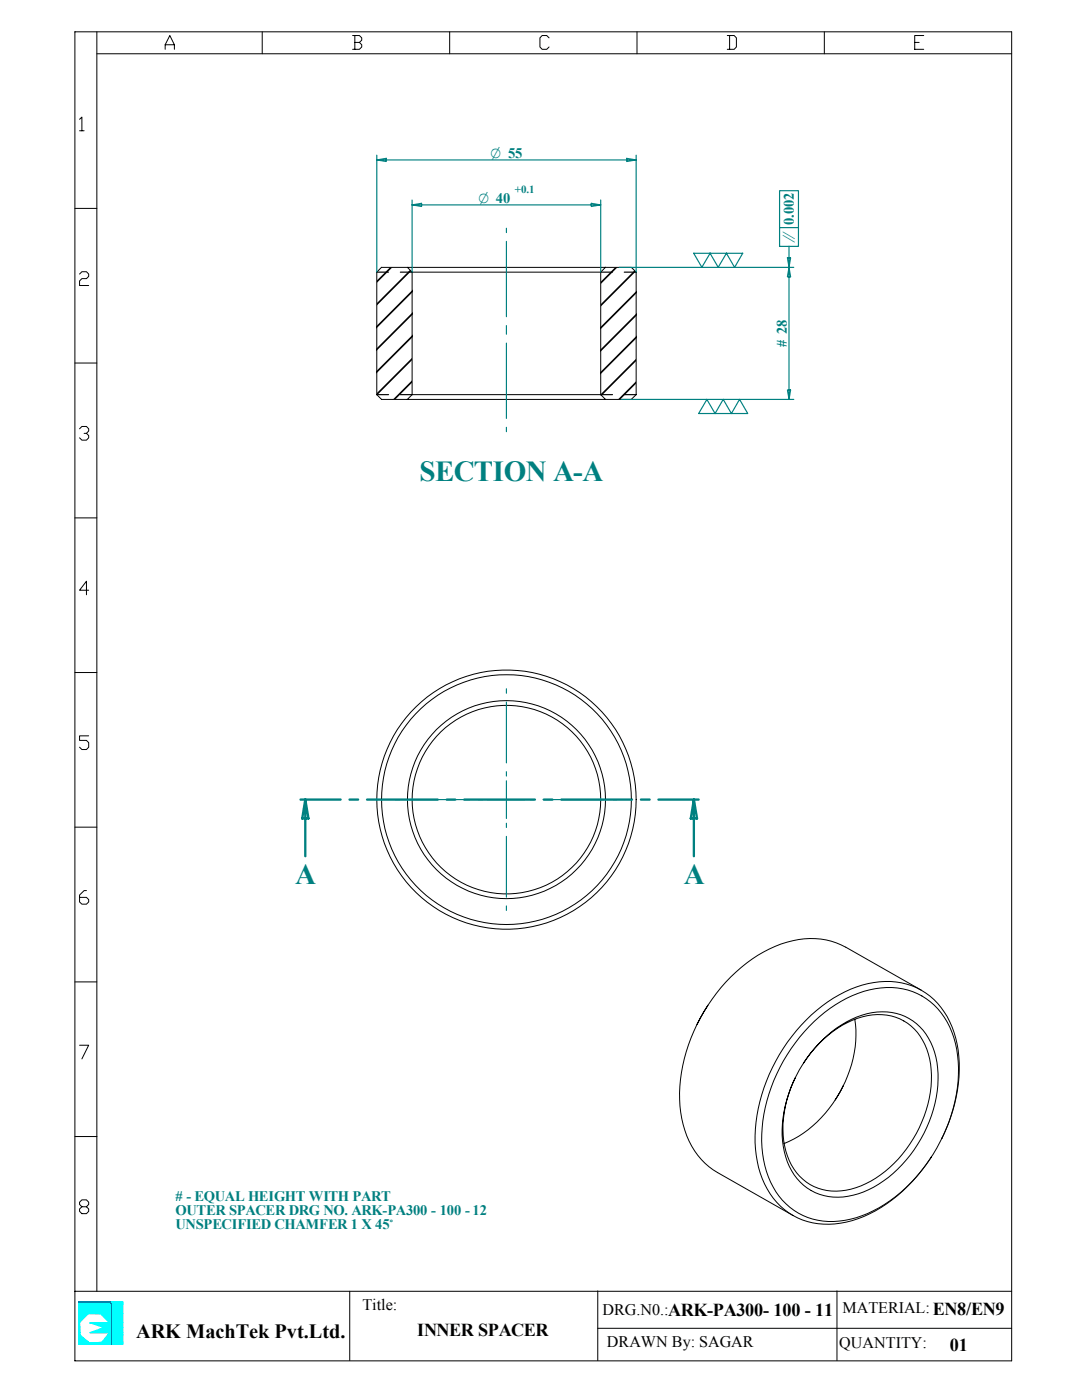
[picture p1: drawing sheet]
<svg xmlns="http://www.w3.org/2000/svg" width="216mm" height="279mm" viewBox="0 0 216 279" stroke-linecap="round" stroke-linejoin="round" font-family="sans-serif">
<g fill="none" stroke="#000" stroke-width=".2">
<path d="M14.9 6.4h187v265.2h-187zM19.3 10.7h182.6M19.3 6.4v251.3M33 9.8v-.9l.9-1.8 .9 1.8v.9M33 8.9h1.8M52.3 6.4v4.3M70.4 7.1h1.3l.5 .5v.4l-.5 .5M70.8 8.5h.9l.5 .4v.5l-.5 .4h-1.3M70.8 7.1v2.7M89.7 6.4v4.3M109.6 7.6l-.5-.5h-.9l-.5 .5v1.8l.5 .4h.9l.5-.4M127.1 6.4v4.3"/>
<path d="M145.1 7.1h1.4l.4 .5v1.8l-.4 .4h-1.4M145.6 7.1v2.7M164.5 6.4v4.3M182.5 8.5h.9M184.3 7.1h-1.8v2.7h1.8M15.9 23.8l.4-.4v2.7M15.9 26.1h.9M14.9 41.6h4.4M15.9 54.7l.4-.5h1l.4 .5v.5l-.4 .4h-1l-.4 .5v.9h1.8M14.9 72.5h4.4M15.9 85.6l.4-.5h1l.4 .5v.4l-.4 .5h-.5M17.3 86.5l.4 .4v.5l-.4 .4h-1l-.4-.4"/>
<path d="M14.9 103.4h4.4M17.7 117.8h-1.8l1.4-1.8v2.7M14.9 134.2h4.4M17.7 146.9h-1.8v.9h1.4l.4 .4v.9l-.4 .5h-1l-.4-.5M14.9 165.1h4.4M17.3 177.7h-.5l-.9 .9v1.4l.4 .4h1l.4-.4v-.5l-.4-.4h-1.4M14.9 196h4.4M15.9 208.6h1.8l-1.4 2.7M14.9 226.8h4.4M14.9 257.7h187M16.3 240.8l-.4-.4v-.5l.4-.4h1l.4 .4v.5l-.4 .4h-1l-.4 .5v.4l.4 .5h1l.4-.5v-.4l-.4-.5M69.8 257.7v13.8"/>
<path d="M119.3 257.6v13.9M167 257.6v13.9M119.3 265.1h82.6"/>
</g>
<path d="M15.7 259.8h6.5zM15.7 259.8l6.7 .1h-6.7zM15.7 259.8h6.5l.2 .1zM15.7 259.9l6.8 .2h-6.8zM15.7 259.9h6.7l.1 .2zM15.7 259.8h6.5M15.7 259.9h6.7M15.7 260h6.8M15.7 260.1h6.8zM15.7 260.1h6.1zM22.5 260.1h-6.8" fill="none" stroke="#00f" stroke-width=".2"/>
<path d="M21.8 260.1l.7 .1z" fill="#00f"/>
<path d="M21.8 260.1l.7 .1z" fill="none" stroke="#00f" stroke-width=".2"/>
<path d="M21.8 260.1h.7v.1z" fill="#00f"/>
<path d="M21.8 260.1h.7v.1z" fill="none" stroke="#00f" stroke-width=".2"/>
<path d="M21.9 260.2l.6 .2h-.4z" fill="#00f"/>
<path d="M21.9 260.2l.6 .2h-.4z" fill="none" stroke="#00f" stroke-width=".2"/>
<path d="M21.9 260.2h.6v.2z" fill="#00f"/>
<path d="M21.9 260.2h.6v.2zM22.1 260.4l.4 7.8h-.4zM22.1 260.4h.4v7.8z" fill="none" stroke="#00f" stroke-width=".2"/>
<path d="M22.3 260.4v7.8" fill="none" stroke="#00f" stroke-width=".44"/>
<path d="M22.1 268.2h.4z" fill="#00f"/>
<path d="M22.1 268.2h.4z" fill="none" stroke="#00f" stroke-width=".2"/>
<g fill="none" stroke="#0ff" stroke-width=".2">
<path d="M22.2 259.8h2.3zM22.2 259.8l2.3 .1zM22.2 259.8h2.3v.1zM22.2 259.8h2.3M22.2 259.9h2.3M22.4 259.9l2.1 .2h-2zM22.4 259.9h2.1v.2zM22.4 260h2.1M15.7 260.1h6.1zM15.7 260.1l6.2 .1h-6.2zM15.7 260.1h6.1l.1 .1zM15.7 260.2l6.4 .2h-6.4z"/>
<path d="M15.7 260.2h6.2l.2 .2zM15.7 260.1h6.1M15.7 260.2h6.2M15.7 260.3h6.4M22.5 260.1h2zM22.5 260.1l2 .1h-2zM22.5 260.1h2v.1zM22.5 260.2l2 .2h-2zM22.5 260.2h2v.2zM22.5 260.1h2M22.5 260.2h2M22.5 260.3h2"/>
</g>
<path d="M15.7 260.4l6.4 1.7h-6.4z" fill="#0ff"/>
<path d="M15.7 260.4l6.4 1.7h-6.4z" fill="none" stroke="#0ff" stroke-width=".2"/>
<path d="M15.7 260.4h6.4v1.7z" fill="#0ff"/>
<path d="M15.7 260.4h6.4v1.7z" fill="none" stroke="#0ff" stroke-width=".2"/>
<path d="M22.5 260.4l2 1.7h-2z" fill="#0ff"/>
<path d="M22.5 260.4l2 1.7h-2z" fill="none" stroke="#0ff" stroke-width=".2"/>
<path d="M22.5 260.4h2v1.7z" fill="#0ff"/>
<path d="M22.5 260.4h2v1.7z" fill="none" stroke="#0ff" stroke-width=".2"/>
<path d="M15.7 262.1l1.9 .1z" fill="#0ff"/>
<path d="M15.7 262.1l1.9 .1z" fill="none" stroke="#0ff" stroke-width=".2"/>
<path d="M15.7 262.1h1.9z" fill="#0ff"/>
<path d="M15.7 262.1h1.9zM17.6 262.1l4.5 .1zM17.6 262.2h4.5M22.5 262.1l2 .1zM22.5 262.2h2" fill="none" stroke="#0ff" stroke-width=".2"/>
<path d="M15.7 262.2l.2 1.7h-.2z" fill="#0ff"/>
<path d="M15.7 262.2l.2 1.7h-.2z" fill="none" stroke="#0ff" stroke-width=".2"/>
<path d="M15.7 262.2h1.9l-1.7 1.7z" fill="#0ff"/>
<path d="M15.7 262.2h1.9l-1.7 1.7z" fill="none" stroke="#0ff" stroke-width=".2"/>
<path d="M20.1 262.2l2 1.7h-.4z" fill="#0ff"/>
<path d="M20.1 262.2l2 1.7h-.4z" fill="none" stroke="#0ff" stroke-width=".2"/>
<path d="M20.1 262.2h2v1.7z" fill="#0ff"/>
<path d="M20.1 262.2h2v1.7z" fill="none" stroke="#0ff" stroke-width=".2"/>
<path d="M22.5 262.2l2 1.7h-2z" fill="#0ff"/>
<path d="M22.5 262.2l2 1.7h-2z" fill="none" stroke="#0ff" stroke-width=".2"/>
<path d="M22.5 262.2h2v1.7z" fill="#0ff"/>
<path d="M22.5 262.2h2v1.7z" fill="none" stroke="#0ff" stroke-width=".2"/>
<path d="M15.7 263.9l.2 .1z" fill="#0ff"/>
<path d="M15.7 263.9l.2 .1z" fill="none" stroke="#0ff" stroke-width=".2"/>
<path d="M15.7 263.9l.2 .1z" fill="#0ff"/>
<path d="M15.7 263.9l.2 .1z" fill="none" stroke="#0ff" stroke-width=".2"/>
<path d="M21.7 263.9l.4 .1z" fill="#0ff"/>
<path d="M21.7 263.9l.4 .1z" fill="none" stroke="#0ff" stroke-width=".2"/>
<path d="M21.7 263.9l.4 .1z" fill="#0ff"/>
<path d="M17.9 264h3.9zM17.9 264h3.9M21.7 263.9l.4 .1zM22.5 263.9l2 .1zM22.5 264h2" fill="none" stroke="#0ff" stroke-width=".2"/>
<path d="M15.7 264l.2 .9h-.2z" fill="#0ff"/>
<path d="M15.7 264l.2 .9h-.2z" fill="none" stroke="#0ff" stroke-width=".2"/>
<path d="M15.7 264h.2v.9z" fill="#0ff"/>
<path d="M15.7 264h.2v.9z" fill="none" stroke="#0ff" stroke-width=".2"/>
<path d="M17.9 264l4.2 .9h-1.4z" fill="#0ff"/>
<path d="M17.9 264l4.2 .9h-1.4z" fill="none" stroke="#0ff" stroke-width=".2"/>
<path d="M17.9 264h4.2v.9z" fill="#0ff"/>
<path d="M17.9 264h4.2v.9z" fill="none" stroke="#0ff" stroke-width=".2"/>
<path d="M22.5 264l2 .9h-2z" fill="#0ff"/>
<path d="M22.5 264l2 .9h-2z" fill="none" stroke="#0ff" stroke-width=".2"/>
<path d="M22.5 264h2v.9z" fill="#0ff"/>
<path d="M22.5 264h2v.9z" fill="none" stroke="#0ff" stroke-width=".2"/>
<path d="M15.7 264.9l.3 1.1h-.3z" fill="#0ff"/>
<path d="M15.7 264.9l.3 1.1h-.3z" fill="none" stroke="#0ff" stroke-width=".2"/>
<path d="M15.7 264.9h.2l.1 1.1z" fill="#0ff"/>
<path d="M15.7 264.9h.2l.1 1.1z" fill="none" stroke="#0ff" stroke-width=".2"/>
<path d="M17.9 266l2.8-1.1 1.4 1.1z" fill="#0ff"/>
<path d="M17.9 266l2.8-1.1 1.4 1.1z" fill="none" stroke="#0ff" stroke-width=".2"/>
<path d="M20.7 264.9h1.4v1.1z" fill="#0ff"/>
<path d="M20.7 264.9h1.4v1.1z" fill="none" stroke="#0ff" stroke-width=".2"/>
<path d="M22.5 264.9l2 1.1h-2z" fill="#0ff"/>
<path d="M22.5 264.9l2 1.1h-2z" fill="none" stroke="#0ff" stroke-width=".2"/>
<path d="M22.5 264.9h2v1.1z" fill="#0ff"/>
<path d="M17.9 266h4zM17.9 266h4M22.5 264.9h2v1.1z" fill="none" stroke="#0ff" stroke-width=".2"/>
<path d="M15.7 266l.3 .4h-.3z" fill="#0ff"/>
<path d="M15.7 266l.3 .4h-.3z" fill="none" stroke="#0ff" stroke-width=".2"/>
<path d="M15.7 266h.3v.4z" fill="#0ff"/>
<path d="M15.7 266h.3v.4z" fill="none" stroke="#0ff" stroke-width=".2"/>
<path d="M21.9 266l.2 .4h-.6z" fill="#0ff"/>
<path d="M21.9 266l.2 .4h-.6z" fill="none" stroke="#0ff" stroke-width=".2"/>
<path d="M21.9 266h.2v.4z" fill="#0ff"/>
<path d="M21.9 266h.2v.4zM22.5 266l2 .4h-2zM22.5 266h2v.4z" fill="none" stroke="#0ff" stroke-width=".2"/>
<path d="M22.5 266.2h2" fill="none" stroke="#0ff" stroke-width=".44"/>
<path d="M15.7 266.4l1.9 1.5h-1.9z" fill="#0ff"/>
<path d="M15.7 266.4l1.9 1.5h-1.9z" fill="none" stroke="#0ff" stroke-width=".2"/>
<path d="M15.7 266.4h.3l1.6 1.5z" fill="#0ff"/>
<path d="M15.7 266.4h.3l1.6 1.5z" fill="none" stroke="#0ff" stroke-width=".2"/>
<path d="M21.5 266.4l.6 1.5h-1.8z" fill="#0ff"/>
<path d="M21.5 266.4l.6 1.5h-1.8z" fill="none" stroke="#0ff" stroke-width=".2"/>
<path d="M21.5 266.4h.6v1.5z" fill="#0ff"/>
<path d="M21.5 266.4h.6v1.5z" fill="none" stroke="#0ff" stroke-width=".2"/>
<path d="M22.5 266.4l2 1.5h-2z" fill="#0ff"/>
<path d="M22.5 266.4l2 1.5h-2z" fill="none" stroke="#0ff" stroke-width=".2"/>
<path d="M22.5 266.4h2v1.5z" fill="#0ff"/>
<path d="M15.7 267.9l2.1 .2h-2.1zM15.7 267.9h1.9l.2 .2zM15.7 268h6.4M17.8 268.1l2.5-.2 1.8 .2zM22.5 266.4h2v1.5z" fill="none" stroke="#0ff" stroke-width=".2"/>
<path d="M20.3 267.9h1.8v.2z" fill="#0ff"/>
<g fill="none" stroke="#0ff" stroke-width=".2">
<path d="M15.7 268.1l6.4 .1h-6.4zM15.7 268.1h6.4v.1zM15.7 268.2h6.4zM15.7 268.1h6.4M15.7 268.2h6.4M20.3 267.9h1.8v.2zM22.5 267.9l2 .2h-2zM22.5 267.9h2v.2zM22.5 268.1l2 .1h-2zM22.5 268.1h2v.1zM22.5 268.2h2zM22.5 268h2"/>
<path d="M22.5 268.1h2M22.5 268.2h2"/>
</g>
<g fill="none" stroke="#000" stroke-width=".2">
<path d="M76.1 53.4h49.9l.9 .9M76.1 53.3l-.9 1v24.5M81.3 53.4l.9 .9h37.7M82.2 54.3v24.5M119.9 54.3v24.5h-37.7M120.8 53.3l-.9 1M126.9 54.3v24.5l-.9 .9M75.2 78.7l.9 1h49.9M82.2 78.8l-.9 .9M119.8 78.7l1 1M168.7 189l15.1 8.6M168.8 189a15.7 15.7 0 0 0-14.1-.1 33.1 33.1 0 0 0-17.3 19.6 25.9 25.9 0 0 0 .1 19.2 14.1 14.1 0 0 0 5.7 6.3l15.1 8.6"/>
<path d="M141.3 200.6l-2.3 3.9M160.4 212.1a20.8 20.8 0 0 1 12.7-9.4 10.1 10.1 0 0 1 12.2 7.7 22.4 22.4 0 0 1-3.8 17.9 20.6 20.6 0 0 1-12.7 9.2 10.1 10.1 0 0 1-12-7.8 21.3 21.3 0 0 1 1.9-14.7M161.5 204.9a23.2 23.2 0 0 1 15.4-7.8 13.3 13.3 0 0 1 13.4 10 28.2 28.2 0 0 1-2.7 20.7 30.3 30.3 0 0 1-15.6 14.8 14.3 14.3 0 0 1-14.4-1.7 16.5 16.5 0 0 1-5.6-11.9 32.9 32.9 0 0 1 9.5-24.1zM164.2 207.5a17.5 17.5 0 0 1 12.8-5.5 10.6 10.6 0 0 1 9.5 8 23.2 23.2 0 0 1-3.4 18.4 22.1 22.1 0 0 1-12.9 10.1 10.8 10.8 0 0 1-13.7-8.6 23.8 23.8 0 0 1 3.7-17.5l1.4-2.1zM168.3 216.6l-1.6 2.9M170.6 203.4a24.4 24.4 0 0 1-7.6 20.5l-1.8 1.6-1.8 1.3-2.9 1.4M185.8 230.9a29.6 29.6 0 0 1-15.8 12.7 15.3 15.3 0 0 1-11.7-1M188 227.2a29.8 29.8 0 0 0 2.7-20 14.2 14.2 0 0 0-10.8-11 19.4 19.4 0 0 0-14.8 3.8 34.8 34.8 0 0 0-14.4 28 17.7 17.7 0 0 0 5.8 13.4l1.8 1.2M188 227.1l-.1 .1"/>
<circle cx="101.1" cy="159.6" r="18.8"/>
<circle cx="101.1" cy="159.6" r="24.9"/>
<circle cx="101.1" cy="159.6" r="19.8"/>
<circle cx="101.1" cy="159.6" r="25.9"/>
</g>
<g fill="none" stroke="#008080" stroke-width=".47">
<path d="M60 159.6h8M60.9 159.6v11.3M60.9 159.6l.7 3.7h-1.3M60.9 159.6l-.6 3.7M69.7 159.6h1.8M73.2 159.6h14.2M89.1 159.6h1.7M92.6 159.6h14.1M108.5 159.6h1.7M112 159.6h14.1M127.9 159.6h1.7M131.4 159.6h8"/>
<path d="M138.5 159.6l.6 3.7h-1.3zM138.5 159.6v11.3"/>
</g>
<g fill="none" stroke="#000" stroke-width=".34">
<path d="M78.1 53.3l-3 3M82.3 58.1l-7.2 7.2M82.3 53.6l-7.2 7.2M123 53.3l-3.2 3.2M127 53.8l-7.2 7.2M127 58.3l-7.2 7.2M82.3 62.6l-7.2 7.2M82.3 67.1l-7.2 7.2M82.3 71.6l-7.2 7.1M82.3 76.1l-3.7 3.7M127 62.8l-7.2 7.2M127 67.3l-7.2 7.2"/>
<path d="M127 71.8l-7.2 7.2M127 76.3l-3.5 3.5"/>
</g>
<path d="M75.2 54.3h2.3M79.9 54.3h2.3M119.9 54.3h2.3M124.6 54.3h2.3M75.2 78.8h2.3M79.9 78.8h2.3M119.8 78.8h2.4M124.6 78.8h2.3" fill="none" stroke="#000" stroke-width=".23"/>
<g fill="none" stroke="#008080" stroke-width=".23">
<path d="M75.2 31.9l1.9-.3v.6zM75.2 31v23.3M75.2 31.9h51.7M82.2 39.9v14.4M119.9 39.9v14.4M125.1 31.6l1.8 .3-1.8 .3zM126.9 31v23.3M155.6 38.1h3.7v11.1h-3.7zM82.2 40.9l1.9-.3v.6zM82.2 40.9h37.7M101 45.6v.8M101 48.2v15"/>
<path d="M118 40.6l1.9 .3-1.9 .3zM123.5 53.4h34.9M140 53.4l1.7-2.9 1.6 2.9 1.6-2.9 1.7 2.9 1.6-2.9h-9.8l1.7 2.9M155.6 45.4h3.7M157.1 51.5h.7l-.4 1.9zM157.4 53.4l.4 1.8h-.7zM157.4 49.1v30.6M101 65v1.7M101 68.5v15M124 79.7h34.4M141 79.7l1.7 2.8h3.2l-1.6-2.8-1.6 2.8h-3.3l1.7-2.8M157.1 77.8h.7l-.4 1.9z"/>
<path d="M101 85.3v.8M145.9 82.5h3.3l-1.6-2.8-1.7 2.8M101 137.5v.8M78.9 159.6h.9M81.6 159.6h12.1M95.5 159.6h.9M97.3 159.6h7.5M101 140.1v12.2M101 154v.9M101 155.8v7.5M105.8 159.6h.8M108.4 159.6h12.1"/>
<path d="M122.3 159.6h.9M101 164.3v.8M101 166.9v12.1M101 180.8v.9"/>
</g>
<g font-size="5.8" fill="#008080">
<text x="83.7" y="95.9">SECTION A-A</text>
<text x="58.9" y="176.5">A</text>
<text x="136.5" y="176.5">A</text>
</g>
<text font-size="4" x="27.2" y="266.9">ARK MachTek Pvt.Ltd.</text>
<g font-size="3.6">
<text x="83.2" y="266.6">INNER SPACER</text>
<text x="189.5" y="269.6">01</text>
</g>
<g font-size="3.2">
<text x="72.3" y="261.4">Title:</text>
<text x="120.2" y="262.4">DRG.N0.:ARK-PA300- 100 - 11</text>
<text x="168.1" y="262">MATERIAL:EN8/EN9</text>
<text x="121.1" y="268.9">DRAWN By: SAGAR</text>
<text x="167.5" y="269.1">QUANTITY:</text>
</g>
<g font-size="2.9" fill="#008080">
<text x="97.9" y="31.5">O 55</text>
<text x="95.5" y="40.4">O 40</text>
<text x="158.4" y="44.9" transform="rotate(-90 158.4 44.9)">0.002</text>
<text x="158.4" y="48.5" transform="rotate(-90 158.4 48.5)">i</text>
<text x="157" y="69.3" transform="rotate(-90 157 69.3)"># 28</text>
<text x="35" y="239.7"># - EQUAL HEIGHT WITH PART</text>
<text x="35" y="242.5">OUTER SPACER DRG NO. ARK-PA300 - 100 - 12</text>
<text x="35" y="245.4">UNSPECIFIED CHAMFER 1 X 45v</text>
</g>
<text font-size="2.2" fill="#008080" x="102.7" y="38.4">+0.1</text>
</svg>
